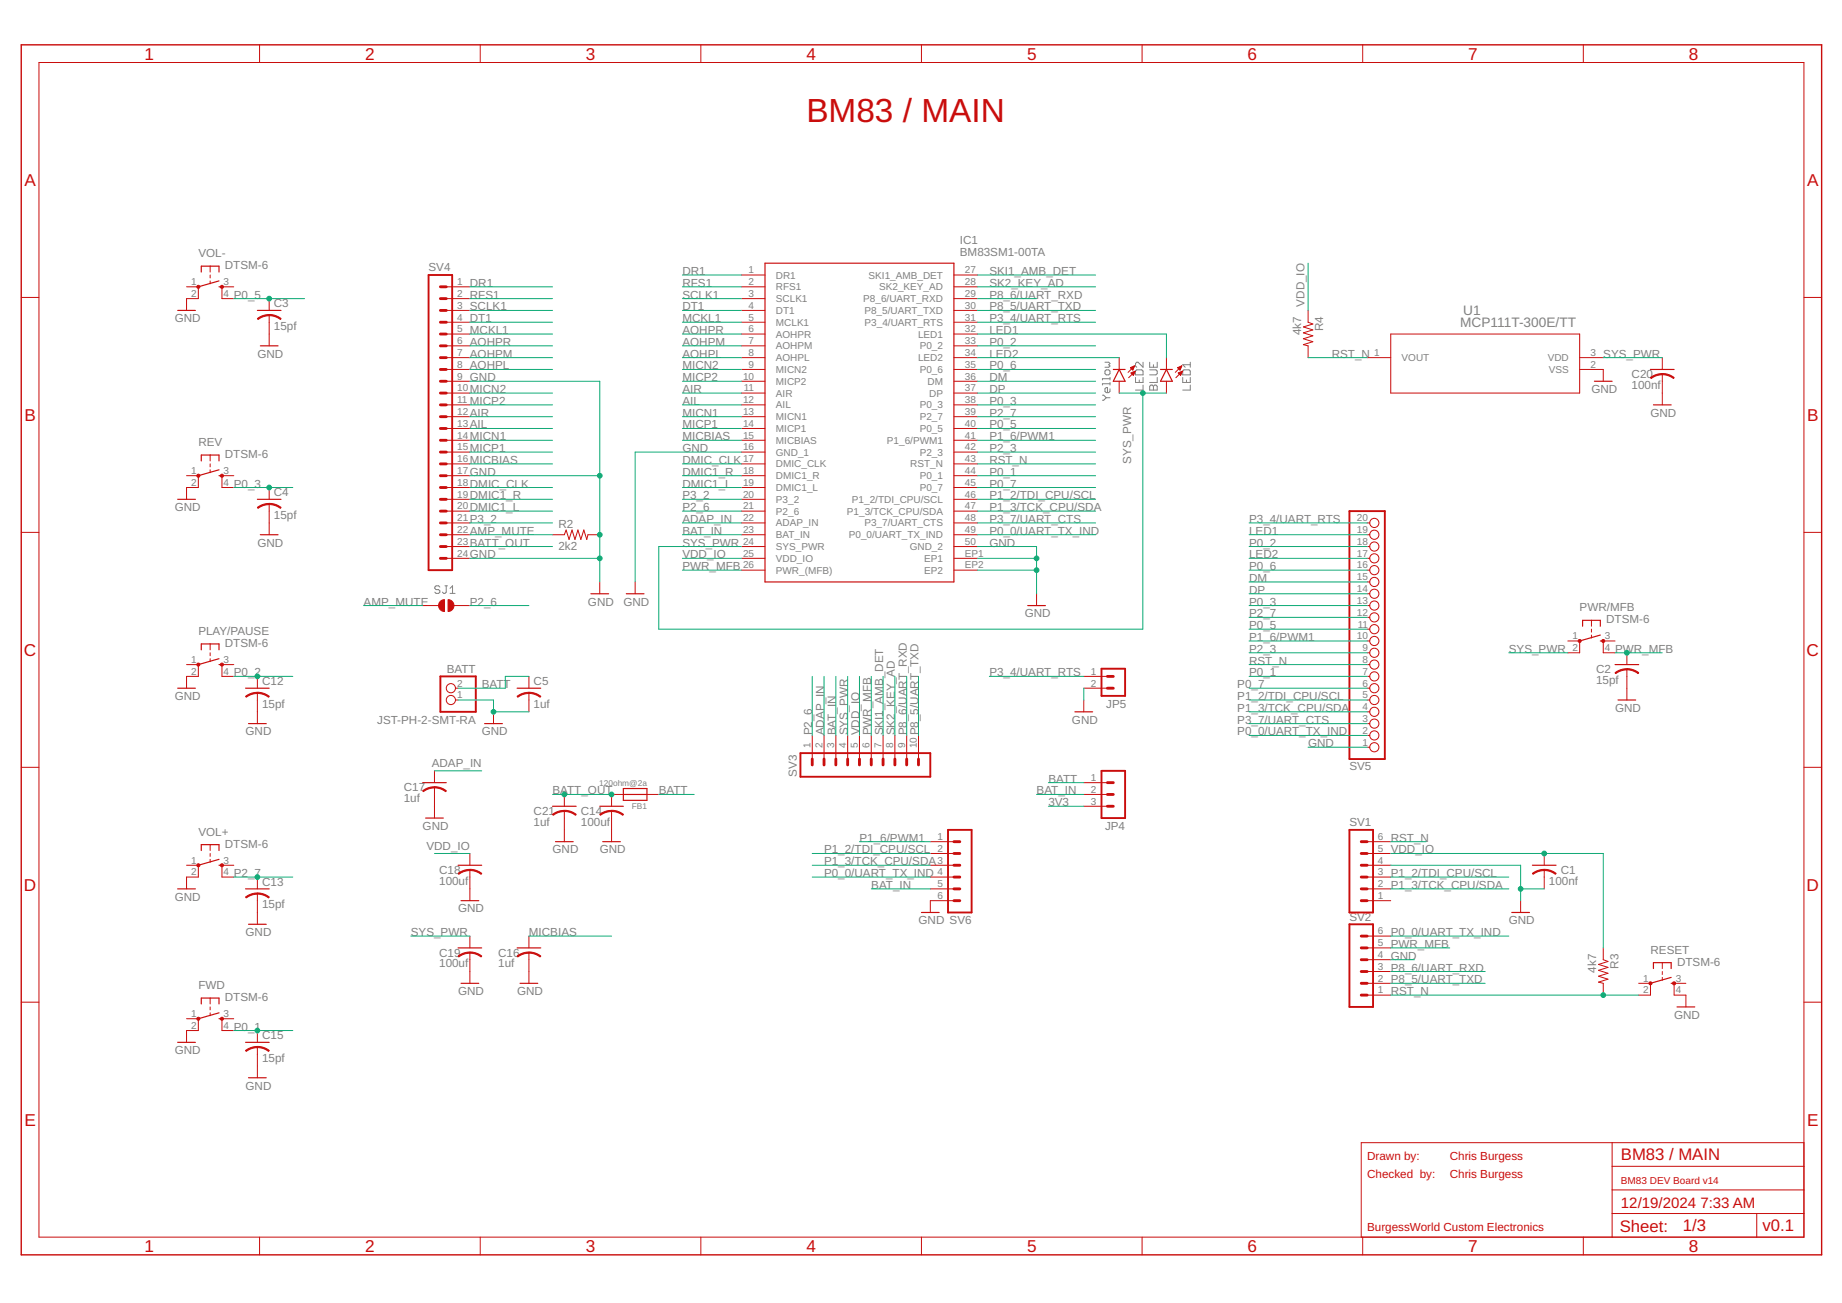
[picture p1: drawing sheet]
<svg xmlns="http://www.w3.org/2000/svg" width="1189mm" height="841mm" viewBox="0 0 1189 841" stroke-linecap="round" stroke-linejoin="round" font-family="sans-serif">
<g fill="none" stroke="#808080" stroke-width=".65">
<path d="M713 240l1-1h2v1v1v1h-2l-1-1zM713 234h3v1v1v1h-3M733 240l1-1h3l1 1v2h-5zM738 234v3l-3-3-2 1v1l1 1M742 234v3h5v-3M742 239h4l1 1v1l-1 1h-4M744 235v2M763 240l1-1h3l1 1v2h-5zM768 234v3M768 235h-5l2 2M712 255l2 2M714 257l-2 1"/>
<path d="M714 257h2M716 244v1M716 247v2M716 251v2h-2h-1v-2l2-1v3M716 244h-4v1M716 248h-4v1M733 244v3h5v-3M735 245v2M738 249v3h-5M742 249h1h1h2h1v3h-5zM744 249v3M747 244v3h-5"/>
<path d="M763 244v3h5v-3M766 245v2M768 249v3h-5M284 379l-1-1h-2v1v2h2h1l-1 2h-2v-1M287 378h2M288 378v4l-1 1-1-1M290 380l2-2v5M290 383h4"/>
</g>
<g fill="none" stroke="#c90d0c" stroke-width=".65">
<path d="M168 29v11M310 29v11M452 29v11M595 29v11M737 29v11M880 29v11M1022 29v11M25 40h1139v759h-1139zM136 172v4M136 178v1M479 178h15M616 178h15"/>
<path d="M14 192h11M120 185h8v8h-8v7M136 181v2M151 185h-8v8h8M174 193v7M288 185h15M288 193h15M479 185h15M479 193h15M616 185h15M616 193h15M1164 192h12"/>
<path d="M174 203v20M288 200h15M288 208h15M288 216h15M479 200h15M479 208h15M479 216h15M616 200h15M616 208h15M616 216h15M844 200v8l3 1-6 2 6 2-6 2 6 2-6 2 6 2-6 1 3 1v8M898 216h122v38h-122z"/>
<path d="M288 223h15M288 231h15M288 238h15M479 223h15M479 231h15M479 238h15M616 223h15M616 231h15M616 238h15M722 231v7M730 237h2M730 238h2"/>
<path d="M730 238h1M731 237h1M731 239h.1M732 236h.1M732 240h1M732 236l-4 4M732 236l-1 3-1-2M732 236l-2 1M733 240l-5 4M733 240l-2 2-1-1M733 240l-3 1M753 231v7"/>
<path d="M760 237h2M760 238h2M761 238h1M761 237h1M761 239h1M762 236h1M763 240h.1M763 236l-4 4M763 236l-1 3-2-2M763 236l-3 1M763 240l-4 4M882 231h16"/>
<path d="M1020 231h15M1020 238h15v8M1073 231v7M288 246h15M288 254h15M479 246h15M479 254h15M616 246h15M616 254h15M722 246v8M730 241h2M731 242h1"/>
<path d="M731 240h1M753 246v8M760 241l3-1-1 2zM761 241h2M761 241h1M761 242h1M762 240h1M762 242h.1M1073 242v19M288 261h15M288 269h15M288 277h15"/>
<path d="M479 261h15M479 269h15M479 277h15M616 261h15M616 269h15M616 277h15M136 294v4M136 299v2M288 284h15M288 292h15M288 299h15M479 284h15"/>
<path d="M479 292h15M479 299h15M616 284h15M616 292h15M616 299h15M120 307h8v8h-8v7M136 303v2M151 307h-8v8h8M174 315v7M288 307h15M288 315h15M479 307h15"/>
<path d="M479 315h15M616 307h15M616 315h15M174 325v20M288 322h15M288 330h15M288 338h15M479 322h15M479 330h15M479 338h15M616 322h15M616 330h15"/>
<path d="M616 338h15M882 338h2M14 344h11M288 345h15M288 353h15M357 345h7l1-3 2 6 2-6 2 6 2-6 2 6 2-6 2 6v-3h8M479 345h15M479 353h15M616 345h15M616 353h15M882 345h2M882 353h2"/>
<path d="M1164 344h12M288 360h15M387 376v7M410 376v7M479 360h15M479 368h15M616 360h15M616 368h15M882 360h2M882 368h2M882 376h2M273 391h10"/>
<path d="M293 391h10M669 383v8M882 398h2M882 391h2M882 383h2M136 416v3M882 414h2M882 406h2M1012 414h8v7h-8M1027 400v4M1027 406v2M1027 410v2"/>
<path d="M1042 414h-7v7h7M120 429h8v8h-8v7M136 421v2M136 425v2M151 429h-8v8h8M166 437v7M341 437v7M699 437h16M882 437h2M882 429h2M882 421h2M1050 421v8"/>
<path d="M1050 432v20M166 447v20M294 452h2M294 444h2M319 459v8M341 447v12M699 444h16M699 452v7M882 459h2M882 452h2M882 444h2M524 475v15"/>
<path d="M532 475v15M539 475v15M547 475v15M555 475v15M562 475v15M570 475v15M578 475v15M585 475v15M593 475v15M882 475h2M882 467h2M14 495h11"/>
<path d="M280 498v7M882 482h2M1164 495h12M280 508v20M364 513v7M402 513h-7v7M418 513h7M699 513h16M699 505h16M364 523v20M395 523v20M699 520h16"/>
<path d="M120 558h8v8h-8v8M136 545v4M136 551v2M136 555v2M151 558h-8v8h8M303 551v7M600 558h16M600 551h16M600 543h16M882 558h16M882 551h16M882 543h16"/>
<path d="M997 551v7M166 566v8M166 577v20M303 562v19M600 574h16M600 566h16M882 574h16M882 566h16M997 562v12M616 581h-16v8M882 581h16M981 581v8"/>
<path d="M303 604v8M303 615v20M341 604v8M341 615v20M882 619h16M882 612h16M882 604h16M1035 612v7l3 2-6 1 6 2-6 2 6 2-6 2 6 2-6 2 3 1v7M882 635h16M882 627h16M1058 635h7v7h-7M1073 621v4"/>
<path d="M1073 627v2M1073 631v2M1088 635h-8v7h8v8M14 647h11M120 658h8v7h-8v8M136 644v4M136 650v2M136 654v2M151 658h-8v7h8M882 642h16M1164 647h12M166 665v8"/>
<path d="M166 676v20M1040 738v61M1164 738h-285v61M1040 753h124M1040 768h124M168 799v11M310 799v11M452 799v11M595 799v11M737 799v11M880 799v11M1022 799v11"/>
<path d="M1040 783h124M1134 783v16"/>
<circle cx="887" cy="338" r="3"/>
<circle cx="887" cy="353" r="3"/>
<circle cx="887" cy="345" r="3"/>
<circle cx="887" cy="376" r="3"/>
<circle cx="887" cy="360" r="3"/>
<circle cx="887" cy="368" r="3"/>
<circle cx="887" cy="391" r="3"/>
<circle cx="887" cy="383" r="3"/>
<circle cx="887" cy="398" r="3"/>
<circle cx="887" cy="414" r="3"/>
<circle cx="887" cy="406" r="3"/>
<circle cx="887" cy="429" r="3"/>
<circle cx="887" cy="421" r="3"/>
<circle cx="887" cy="437" r="3"/>
<circle cx="291" cy="452" r="3"/>
<circle cx="291" cy="444" r="3"/>
<circle cx="887" cy="459" r="3"/>
<circle cx="887" cy="452" r="3"/>
<circle cx="887" cy="444" r="3"/>
<circle cx="887" cy="475" r="3"/>
<circle cx="887" cy="467" r="3"/>
<circle cx="887" cy="482" r="3"/>
</g>
<path d="M14 29h1162v781h-1162z" fill="none" stroke="#c90d0c" stroke-width=".91"/>
<g fill="none" stroke="#c90d0c" stroke-width=".76">
<path d="M130 176v-4h11v4M494 170h122v206h-122zM141 185h2M141 181l-13 4M115 200h11M166 200h15M168 223h11M719 238h7M722 238l4 8h-7zM749 238h8M753 238l4 8h-8zM1065 238h15"/>
<path d="M1029 246h11M1067 261h12M130 298v-4h11v4M141 307h2M141 303l-13 4M115 322h11M166 322h15M168 345h11M381 383h12M404 383h12M663 391h12M130 419v-3h11v3"/>
<path d="M1021 404v-4h12v4M1033 414h2M1033 410l-13 4M141 429h2M141 425l-13 4M1042 429h16M115 444h11M158 444h16M334 444h15M694 459h11M1044 452h12M160 467h12"/>
<path d="M313 467h11M273 505h15M402 509h16v8h-16zM402 513h16M275 528h11M357 520h15M387 520h15M130 549v-4h11v4M141 558h2M141 555l-13 3M296 558h15M359 543h11"/>
<path d="M389 543h11M989 558h15M115 574h11M158 574h16M160 597h12M298 581h11M595 589h11M976 589h11M296 612h15M334 612h15M298 635h11M336 635h11"/>
<path d="M1067 625v-4h12v4M1079 635h1M1079 631l-14 4M130 648v-4h11v4M141 658h2M141 654l-13 4M1082 650h12M115 673h11M158 673h16M160 696h12"/>
</g>
<path d="M277 178h15v190h-15zM871 330h23v160h-23zM284 437h23v22h-23zM711 432h15v17h-15zM517 486h83v15h-83zM711 498h15v30h-15zM612 536h15v53h-15zM871 536h15v53h-15zM871 597h15v53h-15z" fill="none" stroke="#c90d0c" stroke-width="1.2"/>
<g fill="none" stroke="#c90d0c" stroke-width="1.8">
<path d="M284 185h4M284 193h4M284 200h4M284 208h4M284 216h4M284 223h4M284 231h4M284 238h4M284 246h4M284 254h4M284 261h4M284 269h4"/>
<path d="M284 277h4M284 284h4M284 292h4M284 299h4M284 307h4M284 315h4M284 322h4M284 330h4M284 338h4M284 345h4M284 353h4M284 360h4"/>
<path d="M715 437h4M715 444h4M524 490v4M532 490v4M539 490v4M547 490v4M555 490v4M562 490v4M570 490v4M578 490v4M585 490v4M593 490v4"/>
<path d="M715 513h4M715 505h4M715 520h4M616 551h3M616 558h3M616 543h3M879 551h3M879 558h3M879 543h3M616 566h3M616 574h3M879 566h3"/>
<path d="M879 574h3M616 581h3M879 581h3M879 612h3M879 619h3M879 604h3M879 627h3M879 635h3M879 642h3"/>
</g>
<g fill="#c90d0c" stroke="#c90d0c" stroke-width=".65">
<path d="M997 561l5 1 2 2a12 12 0 0 0-7-2z" fill-rule="evenodd"/>
<path d="M989 564l5-3h3v1a12 12 0 0 0-8 2z" fill-rule="evenodd"/>
<path d="M174 203l5 1 2 2a12 12 0 0 0-7-2z" fill-rule="evenodd"/>
<path d="M166 206l5-3h3v1a12 12 0 0 0-7 2z" fill-rule="evenodd"/>
<path d="M174 325l5 1 2 2a12 12 0 0 0-7-2z" fill-rule="evenodd"/>
<path d="M166 328l5-3h3v1a12 12 0 0 0-7 2z" fill-rule="evenodd"/>
<path d="M1050 432l5 1 3 1-1 1a12 12 0 0 0-7-3z" fill-rule="evenodd"/>
<path d="M1042 434l4-2h4a12 12 0 0 0-7 3z" fill-rule="evenodd"/>
<path d="M341 447l5 1 3 1v1a12 12 0 0 0-8-2z" fill-rule="evenodd"/>
<path d="M334 449l4-2h3v1a12 12 0 0 0-7 2z" fill-rule="evenodd"/>
<path d="M166 447l5 1 3 1-1 1a12 12 0 0 0-7-2z" fill-rule="evenodd"/>
<path d="M158 449h1a12 12 0 0 1 7-2v1a12 12 0 0 0-7 2z" fill-rule="evenodd"/>
<path d="M166 576l5 1 3 2-1 1a12 12 0 0 0-7-3z" fill-rule="evenodd"/>
<path d="M158 579l6-2 2-1v1a12 12 0 0 0-7 3z" fill-rule="evenodd"/>
<path d="M280 508l5 1 3 1v1a12 12 0 0 0-8-2z" fill-rule="evenodd"/>
<path d="M273 510l5-2h2v1a12 12 0 0 0-7 2z" fill-rule="evenodd"/>
<path d="M303 561l5 1 3 2h-1a12 12 0 0 0-7-2z" fill-rule="evenodd"/>
<path d="M296 564l5-3h2v1a12 12 0 0 0-7 2z" fill-rule="evenodd"/>
<path d="M303 614l5 1 3 2-1 1a12 12 0 0 0-7-3z" fill-rule="evenodd"/>
<path d="M296 617l5-2 2-1v1a12 12 0 0 0-7 3z" fill-rule="evenodd"/>
<path d="M395 523l5 1 2 2a12 12 0 0 0-7-2z" fill-rule="evenodd"/>
<path d="M387 526l5-3h3v1a12 12 0 0 0-7 2z" fill-rule="evenodd"/>
<path d="M166 675l5 1 3 2-1 1a12 12 0 0 0-7-3z" fill-rule="evenodd"/>
<path d="M158 678l6-2 2-1v1a12 12 0 0 0-7 3z" fill-rule="evenodd"/>
<path d="M341 614l5 1 3 2v1a12 12 0 0 0-8-3z" fill-rule="evenodd"/>
<path d="M334 617l5-2 2-1v1a12 12 0 0 0-7 3z" fill-rule="evenodd"/>
<path d="M1073 241l5 1 3 2h-1a12 12 0 0 0-7-2z" fill-rule="evenodd"/>
<path d="M1065 244l5-3h3v1a12 12 0 0 0-7 2z" fill-rule="evenodd"/>
<path d="M364 523l5 1 3 2h-1a12 12 0 0 0-7-2z" fill-rule="evenodd"/>
<path d="M357 526l5-3h2v1a12 12 0 0 0-7 2z" fill-rule="evenodd"/>
<path d="M289 387a4 4 0 0 1 4 4 4 4 0 0 1-4 4z" fill-rule="evenodd"/>
<path d="M284 388l3-1v8a4 4 0 0 1-4-3 4 4 0 0 1 1-4z" fill-rule="evenodd"/>
<circle cx="128" cy="185" r="1"/>
<circle cx="143" cy="185" r="1"/>
<circle cx="1020" cy="414" r="1"/>
<circle cx="1035" cy="414" r="1"/>
<circle cx="1065" cy="635" r="1"/>
<circle cx="1080" cy="635" r="1"/>
<circle cx="128" cy="307" r="1"/>
<circle cx="143" cy="307" r="1"/>
<circle cx="128" cy="429" r="1"/>
<circle cx="143" cy="429" r="1"/>
<circle cx="128" cy="558" r="1"/>
<circle cx="143" cy="558" r="1"/>
<circle cx="128" cy="658" r="1"/>
<circle cx="143" cy="658" r="1"/>
</g>
<g fill="none" stroke="#0dab76" stroke-width=".65">
<path d="M440 178h39M631 178h76M844 170v30M151 193h46M303 185h54M303 193h54M440 185h39M440 193h39M631 185h76M631 193h38M303 216h54M303 200h54"/>
<path d="M303 208h54M440 216h39M440 200h39M440 208h39M631 216h122v15M631 200h76M631 208h76M303 231h54M303 223h54M303 238h54M440 231h39M440 223h39"/>
<path d="M440 238h39M631 231h91M631 223h76M631 238h76M844 231h38M1035 231h38M303 246h84v130M303 254h54M440 246h39M440 254h39M631 246h76M631 254h76"/>
<path d="M722 254h31M738 254v152h-313v-53h54M303 261h54M303 269h54M303 277h54M440 261h39M440 269h39M440 277h39M631 261h76M631 269h76M631 277h76M303 292h54"/>
<path d="M303 284h54M303 299h54M440 284h39M440 299h39M479 292h-69v84M631 292h76M631 284h76M631 299h76M151 315h38M303 307h84M303 315h54M440 307h39"/>
<path d="M440 315h39M631 307h76M631 315h76M303 322h54M303 330h54M303 338h54M440 322h39M440 330h39M440 338h39M631 322h76M631 330h76M631 338h76"/>
<path d="M806 338h76M303 353h54M303 345h54M440 345h39M631 353h38v30M631 345h76M806 353h76M806 345h76M303 360h84M440 360h39M440 368h39M631 360h38"/>
<path d="M631 368h38M806 360h76M806 368h76M806 376h76M235 391h38M303 391h38M806 383h76M806 391h76M806 398h76M806 406h76M806 414h76M151 437h38"/>
<path d="M341 437h-15v7h-30M524 437v38M532 437v38M539 437v38M547 437v38M555 437v38M562 437v38M570 437v38M578 437v38M585 437v38M593 437v38M639 437h60"/>
<path d="M806 421h76M806 437h76M806 429h76M974 421h38M1042 421h31M296 452h23v7h22M699 444v8M806 452h76M806 459h76M806 444h76M806 475h76M806 467h76"/>
<path d="M280 498h31M844 482h38M357 513h38M425 513h23M669 513h30M677 505h22M677 520h22M280 551h23M524 558h76M524 551h76M555 543h45M898 558h83v23"/>
<path d="M898 543h22M898 551h137v61M151 566h38M524 566h76M562 574h38M898 574h76M898 566h76M981 574h16M265 604h38M341 604h54M898 619h15M898 604h76"/>
<path d="M898 612h38M898 627h61M898 635h61M898 642h160M151 665h38"/>
</g>
<g fill="#0dab76" stroke="#0dab76" stroke-width=".65">
<circle cx="669" cy="360" r="1.5"/>
<circle cx="669" cy="368" r="1.5"/>
<circle cx="981" cy="574" r="1.5"/>
<circle cx="319" cy="459" r="1.5"/>
<circle cx="387" cy="360" r="1.5"/>
<circle cx="387" cy="345" r="1.5"/>
<circle cx="387" cy="307" r="1.5"/>
<circle cx="738" cy="254" r="1.5"/>
<circle cx="1050" cy="421" r="1.5"/>
<circle cx="166" cy="437" r="1.5"/>
<circle cx="174" cy="315" r="1.5"/>
<circle cx="166" cy="566" r="1.5"/>
<circle cx="174" cy="193" r="1.5"/>
<circle cx="1035" cy="642" r="1.5"/>
<circle cx="166" cy="665" r="1.5"/>
<circle cx="997" cy="551" r="1.5"/>
<circle cx="395" cy="513" r="1.5"/>
<circle cx="364" cy="513" r="1.5"/>
</g>
<text font-size="21.5" fill="#c90d0c" x="520" y="78">BM83 / MAIN</text>
<g font-size="11.1" fill="#c90d0c">
<text x="93" y="39">1</text>
<text x="236" y="39">2</text>
<text x="378" y="39">3</text>
<text x="520" y="39">4</text>
<text x="663" y="39">5</text>
<text x="805" y="39">6</text>
<text x="948" y="39">7</text>
<text x="1090" y="39">8</text>
<text x="16" y="120">A</text>
<text x="1166" y="120">A</text>
<text x="16" y="272">B</text>
<text x="1166" y="272">B</text>
<text x="15" y="423">C</text>
<text x="1166" y="423">C</text>
<text x="15" y="575">D</text>
<text x="1166" y="575">D</text>
<text x="16" y="727">E</text>
<text x="1166" y="727">E</text>
<text x="93" y="808">1</text>
<text x="236" y="808">2</text>
<text x="378" y="808">3</text>
<text x="520" y="808">4</text>
<text x="663" y="808">5</text>
<text x="805" y="808">6</text>
<text x="948" y="808">7</text>
<text x="1090" y="808">8</text>
</g>
<g font-size="10.8" fill="#c90d0c">
<text x="1046" y="749">BM83 / MAIN</text>
<text x="1045" y="795">Sheet:</text>
<text x="1086" y="795">1/3</text>
<text x="1138" y="795">v0.1</text>
</g>
<g font-size="9.7" fill="#c90d0c">
<text x="1046" y="779">12/19/2024</text>
<text x="1097" y="779">7:33 AM</text>
</g>
<g font-size="8.8" fill="#808080">
<text x="944" y="203">U1</text>
<text x="942" y="211">MCP111T-300E/TT</text>
</g>
<g font-size="7.5" fill="#808080">
<text x="619" y="157">IC1</text>
<text x="128" y="166">VOL-</text>
<text x="619" y="165">BM83SM1-00TA</text>
<text x="145" y="174">DTSM-6</text>
<text x="277" y="175">SV4</text>
<text x="440" y="178">DR1</text>
<text x="639" y="178">SKI1_AMB_DET</text>
<text x="303" y="185">DR1</text>
<text x="440" y="185">RFS1</text>
<text x="639" y="185">SK2_KEY_AD</text>
<text x="151" y="193">P0_5</text>
<text x="303" y="193">RFS1</text>
<text x="440" y="193">SCLK1</text>
<text x="639" y="193">P8_6/UART_RXD</text>
<text x="842" y="198" transform="rotate(-90 842 198)">VDD_IO</text>
<text x="177" y="198">C3</text>
<text x="303" y="200">SCLK1</text>
<text x="440" y="200">DT1</text>
<text x="639" y="200">P8_5/UART_TXD</text>
<text x="113" y="208">GND</text>
<text x="303" y="208">DT1</text>
<text x="440" y="208">MCKL1</text>
<text x="639" y="208">P3_4/UART_RTS</text>
<text x="177" y="213">15pf</text>
<text x="303" y="216">MCKL1</text>
<text x="440" y="216">AOHPR</text>
<text x="639" y="216">LED1</text>
<text x="854" y="214" transform="rotate(-90 854 214)">R4</text>
<text x="840" y="216" transform="rotate(-90 840 216)">4k7</text>
<text x="303" y="223">AOHPR</text>
<text x="440" y="223">AOHPM</text>
<text x="639" y="223">P0_2</text>
<text x="166" y="231">GND</text>
<text x="303" y="231">AOHPM</text>
<text x="440" y="231">AOHPL</text>
<text x="639" y="231">LED2</text>
<text x="860" y="231">RST_N</text>
<text x="1035" y="231">SYS_PWR</text>
<text x="303" y="238">AOHPL</text>
<text x="440" y="238">MICN2</text>
<text x="639" y="238">P0_6</text>
<text x="1053" y="244">C20</text>
<text x="303" y="246">GND</text>
<text x="440" y="246">MICP2</text>
<text x="639" y="246">DM</text>
<text x="1053" y="251">100nf</text>
<text x="303" y="254">MICN2</text>
<text x="440" y="254">AIR</text>
<text x="639" y="254">DP</text>
<text x="1027" y="254">GND</text>
<text x="303" y="261">MICP2</text>
<text x="440" y="261">AIL</text>
<text x="639" y="261">P0_3</text>
<text x="303" y="269">AIR</text>
<text x="440" y="269">MICN1</text>
<text x="639" y="269">P2_7</text>
<text x="1065" y="269">GND</text>
<text x="303" y="277">AIL</text>
<text x="440" y="277">MICP1</text>
<text x="639" y="277">P0_5</text>
<text x="128" y="288">REV</text>
<text x="303" y="284">MICN1</text>
<text x="440" y="284">MICBIAS</text>
<text x="639" y="284">P1_6/PWM1</text>
<text x="303" y="292">MICP1</text>
<text x="440" y="292">GND</text>
<text x="639" y="292">P2_3</text>
<text x="145" y="296">DTSM-6</text>
<text x="303" y="299">MICBIAS</text>
<text x="440" y="299">DMIC_CLK</text>
<text x="639" y="299">RST_N</text>
<text x="730" y="299" transform="rotate(-90 730 299)">SYS_PWR</text>
<text x="303" y="307">GND</text>
<text x="440" y="307">DMIC1_R</text>
<text x="639" y="307">P0_1</text>
<text x="151" y="315">P0_3</text>
<text x="303" y="315">DMIC_CLK</text>
<text x="440" y="315">DMIC1_L</text>
<text x="639" y="315">P0_7</text>
<text x="177" y="320">C4</text>
<text x="303" y="322">DMIC1_R</text>
<text x="440" y="322">P3_2</text>
<text x="639" y="322">P1_2/TDI_CPU/SCL</text>
<text x="113" y="330">GND</text>
<text x="303" y="330">DMIC1_L</text>
<text x="440" y="330">P2_6</text>
<text x="639" y="330">P1_3/TCK_CPU/SDA</text>
<text x="177" y="335">15pf</text>
<text x="303" y="338">P3_2</text>
<text x="360" y="341">R2</text>
<text x="440" y="338">ADAP_IN</text>
<text x="639" y="338">P3_7/UART_CTS</text>
<text x="806" y="338">P3_4/UART_RTS</text>
<text x="303" y="345">AMP_MUTE</text>
<text x="440" y="345">BAT_IN</text>
<text x="639" y="345">P0_0/UART_TX_IND</text>
<text x="806" y="345">LED1</text>
<text x="166" y="353">GND</text>
<text x="303" y="353">BATT_OUT</text>
<text x="440" y="353">SYS_PWR</text>
<text x="639" y="353">GND</text>
<text x="806" y="353">P0_2</text>
<text x="360" y="355">2k2</text>
<text x="303" y="360">GND</text>
<text x="440" y="360">VDD_IO</text>
<text x="806" y="360">LED2</text>
<text x="440" y="368">PWR_MFB</text>
<text x="806" y="368">P0_6</text>
<text x="806" y="376">DM</text>
<text x="806" y="383">DP</text>
<text x="235" y="391">AMP_MUTE</text>
<text x="303" y="391">P2_6</text>
<text x="379" y="391">GND</text>
<text x="402" y="391">GND</text>
<text x="806" y="391">P0_3</text>
<text x="1020" y="395">PWR/MFB</text>
<text x="661" y="398">GND</text>
<text x="806" y="398">P2_7</text>
<text x="806" y="406">P0_5</text>
<text x="1037" y="402">DTSM-6</text>
<text x="128" y="410">PLAY/PAUSE</text>
<text x="806" y="414">P1_6/PWM1</text>
<text x="145" y="418">DTSM-6</text>
<text x="806" y="421">P2_3</text>
<text x="974" y="421">SYS_PWR</text>
<text x="1042" y="421">PWR_MFB</text>
<text x="806" y="429">RST_N</text>
<text x="151" y="437">P0_2</text>
<text x="288" y="435">BATT</text>
<text x="639" y="437">P3_4/UART_RTS</text>
<text x="806" y="437">P0_1</text>
<text x="1030" y="435">C2</text>
<text x="169" y="442">C12</text>
<text x="344" y="442">C5</text>
<text x="1030" y="442">15pf</text>
<text x="311" y="444">BATT</text>
<text x="799" y="444">P0_7</text>
<text x="113" y="452">GND</text>
<text x="799" y="452">P1_2/TDI_CPU/SCL</text>
<text x="169" y="457">15pf</text>
<text x="344" y="457">1uf</text>
<text x="714" y="457">JP5</text>
<text x="799" y="459">P1_3/TCK_CPU/SDA</text>
<text x="1042" y="459">GND</text>
<text x="243" y="467">JST-PH-2-SMT-RA</text>
<text x="692" y="467">GND</text>
<text x="799" y="467">P3_7/UART_CTS</text>
<text x="158" y="475">GND</text>
<text x="311" y="475">GND</text>
<text x="524" y="475" transform="rotate(-90 524 475)">P2_6</text>
<text x="532" y="475" transform="rotate(-90 532 475)">ADAP_IN</text>
<text x="539" y="475" transform="rotate(-90 539 475)">BAT_IN</text>
<text x="547" y="475" transform="rotate(-90 547 475)">SYS_PWR</text>
<text x="555" y="475" transform="rotate(-90 555 475)">VDD_IO</text>
<text x="562" y="475" transform="rotate(-90 562 475)">PWR_MFB</text>
<text x="570" y="475" transform="rotate(-90 570 475)">SKI1_AMB_DET</text>
<text x="578" y="475" transform="rotate(-90 578 475)">SK2_KEY_AD</text>
<text x="585" y="475" transform="rotate(-90 585 475)">P8_6/UART_RXD</text>
<text x="593" y="475" transform="rotate(-90 593 475)">P8_5/UART_TXD</text>
<text x="799" y="475">P0_0/UART_TX_IND</text>
<text x="844" y="482">GND</text>
<text x="279" y="495">ADAP_IN</text>
<text x="871" y="497">SV5</text>
<text x="514" y="501" transform="rotate(-90 514 501)">SV3</text>
<text x="677" y="505">BATT</text>
<text x="261" y="511">C17</text>
<text x="357" y="513">BATT_OUT</text>
<text x="425" y="513">BATT</text>
<text x="669" y="513">BAT_IN</text>
<text x="261" y="518">1uf</text>
<text x="677" y="520">3V3</text>
<text x="344" y="526">C21</text>
<text x="375" y="526">C14</text>
<text x="344" y="533">1uf</text>
<text x="375" y="533">100uf</text>
<text x="871" y="533">SV1</text>
<text x="128" y="539">VOL+</text>
<text x="273" y="536">GND</text>
<text x="713" y="536">JP4</text>
<text x="555" y="543">P1_6/PWM1</text>
<text x="898" y="543">RST_N</text>
<text x="145" y="547">DTSM-6</text>
<text x="275" y="549">VDD_IO</text>
<text x="357" y="551">GND</text>
<text x="387" y="551">GND</text>
<text x="532" y="551">P1_2/TDI_CPU/SCL</text>
<text x="898" y="551">VDD_IO</text>
<text x="532" y="558">P1_3/TCK_CPU/SDA</text>
<text x="151" y="566">P2_7</text>
<text x="283" y="564">C18</text>
<text x="532" y="566">P0_0/UART_TX_IND</text>
<text x="898" y="566">P1_2/TDI_CPU/SCL</text>
<text x="1007" y="564">C1</text>
<text x="169" y="572">C13</text>
<text x="283" y="571">100uf</text>
<text x="562" y="574">BAT_IN</text>
<text x="898" y="574">P1_3/TCK_CPU/SDA</text>
<text x="1000" y="571">100nf</text>
<text x="113" y="581">GND</text>
<text x="169" y="586">15pf</text>
<text x="296" y="589">GND</text>
<text x="593" y="597">GND SV6</text>
<text x="871" y="594">SV2</text>
<text x="974" y="597">GND</text>
<text x="158" y="604">GND</text>
<text x="265" y="604">SYS_PWR</text>
<text x="341" y="604">MICBIAS</text>
<text x="898" y="604">P0_0/UART_TX_IND</text>
<text x="898" y="612">PWR_MFB</text>
<text x="283" y="618">C19</text>
<text x="322" y="618">C16</text>
<text x="1065" y="616">RESET</text>
<text x="898" y="619">GND</text>
<text x="1082" y="623">DTSM-6</text>
<text x="283" y="624">100uf</text>
<text x="322" y="624">1uf</text>
<text x="898" y="627">P8_6/UART_RXD</text>
<text x="1030" y="628" transform="rotate(-90 1030 628)">4k7</text>
<text x="1045" y="625" transform="rotate(-90 1045 625)">R3</text>
<text x="898" y="635">P8_5/UART_TXD</text>
<text x="128" y="638">FWD</text>
<text x="145" y="646">DTSM-6</text>
<text x="296" y="642">GND</text>
<text x="334" y="642">GND</text>
<text x="898" y="642">RST_N</text>
<text x="1080" y="658">GND</text>
<text x="151" y="665">P0_1</text>
<text x="169" y="671">C15</text>
<text x="113" y="680">GND</text>
<text x="169" y="685">15pf</text>
<text x="158" y="703">GND</text>
</g>
<g font-size="7.5" fill="#c90d0c">
<text x="882" y="749">Drawn by:</text>
<text x="936" y="749">Chris Burgess</text>
<text x="882" y="760">Checked by:</text>
<text x="936" y="760">Chris Burgess</text>
<text x="882" y="795">BurgessWorld Custom Electronics</text>
</g>
<g font-size="6.5" fill="#808080">
<text x="483" y="176">1</text>
<text x="501" y="180">DR1</text>
<text x="561" y="180">SKI1_AMB_DET</text>
<text x="623" y="176">27</text>
<text x="123" y="184">1</text>
<text x="144" y="184">3</text>
<text x="295" y="184">1</text>
<text x="483" y="184">2</text>
<text x="623" y="184">28</text>
<text x="123" y="192">2</text>
<text x="144" y="192">4</text>
<text x="295" y="192">2</text>
<text x="483" y="192">3</text>
<text x="501" y="187">RFS1</text>
<text x="567" y="187">SK2_KEY_AD</text>
<text x="623" y="192">29</text>
<text x="501" y="195">SCLK1</text>
<text x="557" y="195">P8_6/UART_RXD</text>
<text x="295" y="199">3</text>
<text x="483" y="199">4</text>
<text x="501" y="203">DT1</text>
<text x="558" y="203">P8_5/UART_TXD</text>
<text x="623" y="199">30</text>
<text x="295" y="207">4</text>
<text x="483" y="207">5</text>
<text x="623" y="207">31</text>
<text x="295" y="215">5</text>
<text x="483" y="215">6</text>
<text x="501" y="210">MCLK1</text>
<text x="558" y="210">P3_4/UART_RTS</text>
<text x="623" y="215">32</text>
<text x="501" y="218">AOHPR</text>
<text x="593" y="218">LED1</text>
<text x="295" y="222">6</text>
<text x="483" y="222">7</text>
<text x="501" y="226">AOHPM</text>
<text x="594" y="226">P0_2</text>
<text x="623" y="222">33</text>
<text x="295" y="230">7</text>
<text x="483" y="230">8</text>
<text x="501" y="233">AOHPL</text>
<text x="593" y="233">LED2</text>
<text x="623" y="230">34</text>
<text x="887" y="230">1</text>
<text x="905" y="233">VOUT</text>
<text x="999" y="233">VDD</text>
<text x="1027" y="230">3</text>
<text x="295" y="237">8</text>
<text x="483" y="237">9</text>
<text x="623" y="237">35</text>
<text x="1027" y="237">2</text>
<text x="295" y="245">9</text>
<text x="480" y="245">10</text>
<text x="501" y="241">MICN2</text>
<text x="594" y="241">P0_6</text>
<text x="623" y="245">36</text>
<text x="1000" y="241">VSS</text>
<text x="501" y="248">MICP2</text>
<text x="599" y="248">DM</text>
<text x="295" y="253">10</text>
<text x="480" y="253">11</text>
<text x="501" y="256">AIR</text>
<text x="600" y="256">DP</text>
<text x="623" y="253">37</text>
<text x="295" y="260">11</text>
<text x="480" y="260">12</text>
<text x="501" y="264">AIL</text>
<text x="594" y="264">P0_3</text>
<text x="623" y="260">38</text>
<text x="295" y="268">12</text>
<text x="480" y="268">13</text>
<text x="623" y="268">39</text>
<text x="295" y="275">13</text>
<text x="480" y="275">14</text>
<text x="501" y="271">MICN1</text>
<text x="594" y="271">P2_7</text>
<text x="623" y="275">40</text>
<text x="501" y="279">MICP1</text>
<text x="594" y="279">P0_5</text>
<text x="295" y="283">14</text>
<text x="480" y="283">15</text>
<text x="501" y="286">MICBIAS</text>
<text x="572" y="286">P1_6/PWM1</text>
<text x="623" y="283">41</text>
<text x="295" y="291">15</text>
<text x="480" y="291">16</text>
<text x="623" y="291">42</text>
<text x="295" y="298">16</text>
<text x="480" y="298">17</text>
<text x="501" y="294">GND_1</text>
<text x="594" y="294">P2_3</text>
<text x="623" y="298">43</text>
<text x="123" y="306">1</text>
<text x="144" y="306">3</text>
<text x="295" y="306">17</text>
<text x="480" y="306">18</text>
<text x="501" y="302">DMIC_CLK</text>
<text x="588" y="302">RST_N</text>
<text x="623" y="306">44</text>
<text x="501" y="309">DMIC1_R</text>
<text x="594" y="309">P0_1</text>
<text x="123" y="314">2</text>
<text x="144" y="314">4</text>
<text x="295" y="314">18</text>
<text x="480" y="314">19</text>
<text x="501" y="317">DMIC1_L</text>
<text x="594" y="317">P0_7</text>
<text x="623" y="314">45</text>
<text x="295" y="321">19</text>
<text x="480" y="321">20</text>
<text x="623" y="321">46</text>
<text x="295" y="329">20</text>
<text x="480" y="329">21</text>
<text x="501" y="325">P3_2</text>
<text x="550" y="325">P1_2/TDI_CPU/SCL</text>
<text x="623" y="329">47</text>
<text x="501" y="332">P2_6</text>
<text x="547" y="332">P1_3/TCK_CPU/SDA</text>
<text x="295" y="336">21</text>
<text x="480" y="336">22</text>
<text x="501" y="340">ADAP_IN</text>
<text x="558" y="340">P3_7/UART_CTS</text>
<text x="623" y="336">48</text>
<text x="876" y="336">20</text>
<text x="295" y="344">22</text>
<text x="480" y="344">23</text>
<text x="501" y="347">BAT_IN</text>
<text x="548" y="347">P0_0/UART_TX_IND</text>
<text x="623" y="344">49</text>
<text x="876" y="344">19</text>
<text x="295" y="352">23</text>
<text x="480" y="352">24</text>
<text x="623" y="352">50</text>
<text x="876" y="352">18</text>
<text x="295" y="359">24</text>
<text x="480" y="359">25</text>
<text x="501" y="355">SYS_PWR</text>
<text x="587" y="355">GND_2</text>
<text x="623" y="359">EP1</text>
<text x="876" y="359">17</text>
<text x="501" y="363">VDD_IO</text>
<text x="596" y="363">EP1</text>
<text x="480" y="367">26</text>
<text x="501" y="370">PWR_(MFB)</text>
<text x="596" y="370">EP2</text>
<text x="623" y="367">EP2</text>
<text x="876" y="367">16</text>
<text x="876" y="375">15</text>
<text x="876" y="382">14</text>
<text x="876" y="390">13</text>
<text x="876" y="397">12</text>
<text x="876" y="405">11</text>
<text x="876" y="413">10</text>
<text x="1015" y="413">1</text>
<text x="1036" y="413">3</text>
<text x="879" y="420">9</text>
<text x="1015" y="420">2</text>
<text x="1036" y="420">4</text>
<text x="123" y="428">1</text>
<text x="144" y="428">3</text>
<text x="879" y="428">8</text>
<text x="123" y="436">2</text>
<text x="144" y="436">4</text>
<text x="704" y="436">1</text>
<text x="879" y="436">7</text>
<text x="295" y="443">2</text>
<text x="704" y="443">2</text>
<text x="879" y="443">6</text>
<text x="295" y="451">1</text>
<text x="879" y="451">5</text>
<text x="879" y="458">4</text>
<text x="879" y="466">3</text>
<text x="879" y="474">2</text>
<text x="523" y="483" transform="rotate(-90 523 483)">1</text>
<text x="531" y="483" transform="rotate(-90 531 483)">2</text>
<text x="538" y="483" transform="rotate(-90 538 483)">3</text>
<text x="546" y="483" transform="rotate(-90 546 483)">4</text>
<text x="554" y="483" transform="rotate(-90 554 483)">5</text>
<text x="561" y="483" transform="rotate(-90 561 483)">6</text>
<text x="569" y="483" transform="rotate(-90 569 483)">7</text>
<text x="577" y="483" transform="rotate(-90 577 483)">8</text>
<text x="584" y="483" transform="rotate(-90 584 483)">9</text>
<text x="592" y="483" transform="rotate(-90 592 483)">10</text>
<text x="879" y="481">1</text>
<text x="704" y="504">1</text>
<text x="704" y="512">2</text>
<text x="704" y="519">3</text>
<text x="605" y="542">1</text>
<text x="889" y="542">6</text>
<text x="605" y="550">2</text>
<text x="889" y="550">5</text>
<text x="123" y="557">1</text>
<text x="144" y="557">3</text>
<text x="605" y="557">3</text>
<text x="889" y="557">4</text>
<text x="123" y="565">2</text>
<text x="144" y="565">4</text>
<text x="605" y="565">4</text>
<text x="889" y="565">3</text>
<text x="605" y="573">5</text>
<text x="889" y="573">2</text>
<text x="605" y="580">6</text>
<text x="889" y="580">1</text>
<text x="889" y="603">6</text>
<text x="889" y="611">5</text>
<text x="889" y="618">4</text>
<text x="889" y="626">3</text>
<text x="889" y="634">2</text>
<text x="1061" y="634">1</text>
<text x="1082" y="634">3</text>
<text x="889" y="641">1</text>
<text x="1061" y="641">2</text>
<text x="1082" y="641">4</text>
<text x="123" y="656">1</text>
<text x="144" y="656">3</text>
<text x="123" y="664">2</text>
<text x="144" y="664">4</text>
</g>
<text font-size="6.5" fill="#c90d0c" x="1046" y="764">BM83 DEV Board v14</text>
<g font-size="5.4" fill="#808080">
<text x="387" y="507">120ohm@2a</text>
<text x="408" y="522">FB1</text>
</g>
</svg>
